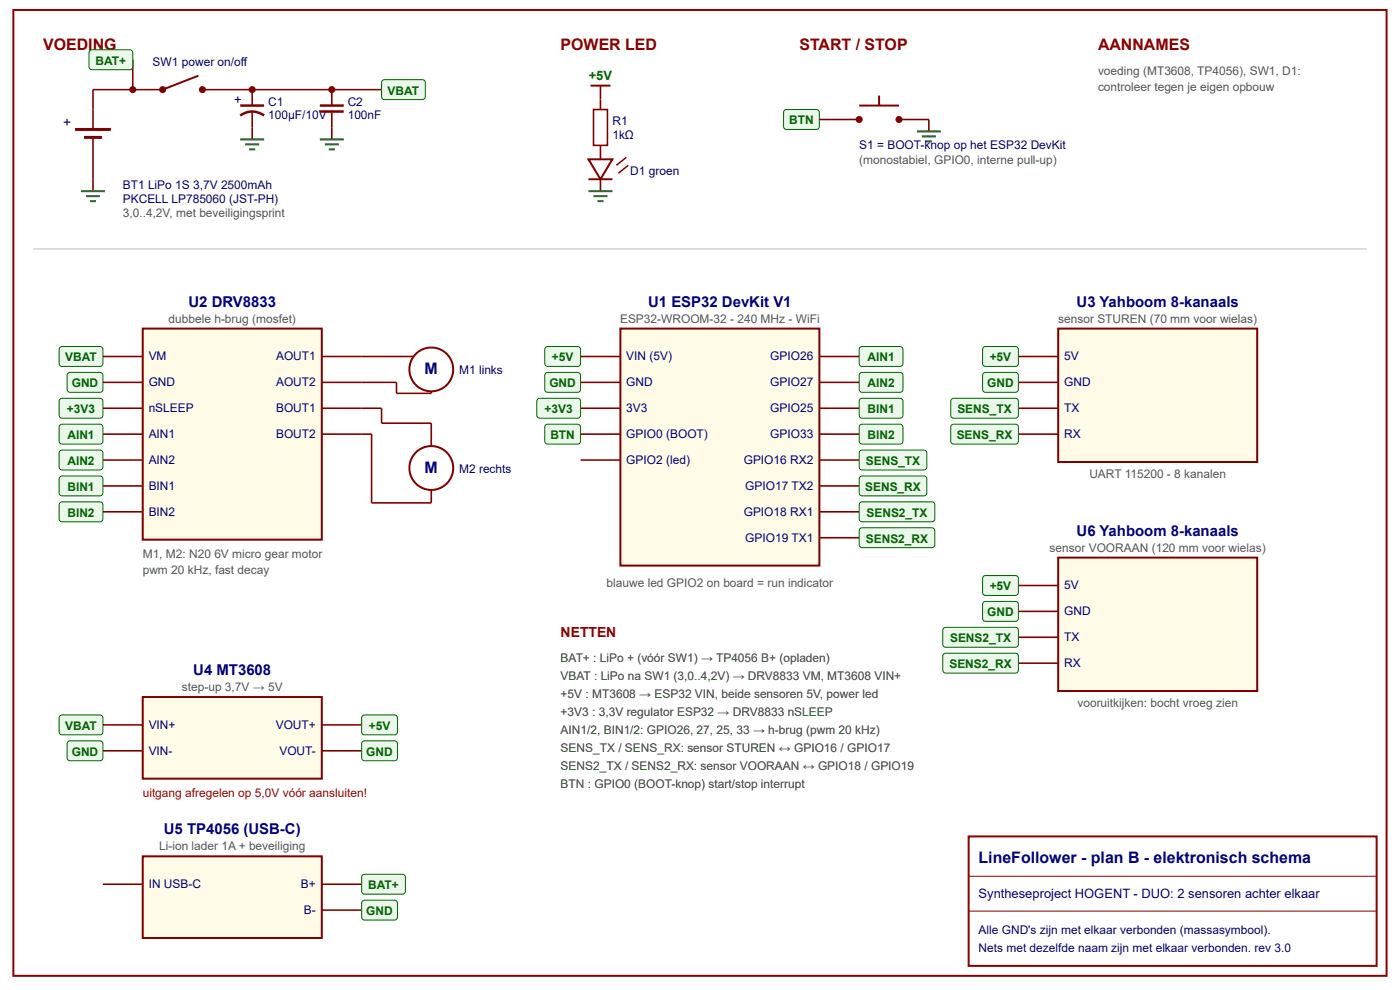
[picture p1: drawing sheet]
<svg xmlns="http://www.w3.org/2000/svg" width="297mm" height="210mm" viewBox="0 0 297 210" stroke-linecap="round" stroke-linejoin="round" font-family="sans-serif">
<path d="M2.8 2.1h291.4v204.8h-291.4z" fill="none" stroke="#800" stroke-width=".42"/>
<path d="M34.5 19h-14.8v8.4M19.7 29.1v11.4" fill="none" stroke="#7a0000" stroke-width=".34"/>
<path d="M15.9 27.4h7.6M17.8 29.1h3.8" fill="none" stroke="#7a0000" stroke-width=".63" stroke-linecap="butt"/>
<path d="M17.2 40.5h5.1M18.2 41.6h3M19.1 42.6h1.3" fill="none" stroke="#333" stroke-width=".42"/>
<circle cx="28.2" cy="19" r=".74" fill="#7a0000"/>
<path d="M28.2 12.7v6.3" fill="none" stroke="#7a0000" stroke-width=".34"/>
<path d="M19.1 10.7l.4-.1h8a.63 .63 0 0 1 .7 .6v2.9a.63 .63 0 0 1-.7 .7h-8a.63 .63 0 0 1-.6-.7v-2.9z" fill="#eaf7ea"/>
<path d="M19.1 10.7l.4-.1h8a.63 .63 0 0 1 .7 .6v2.9a.63 .63 0 0 1-.7 .7h-8a.63 .63 0 0 1-.6-.7v-2.9z" fill="none" stroke="#006400" stroke-width=".21"/>
<circle cx="34.5" cy="19" r=".74" fill="#7a0000"/>
<path d="M42.1 16l-7.6 3" fill="none" stroke="#7a0000" stroke-width=".42"/>
<circle cx="42.9" cy="19" r=".74" fill="#7a0000"/>
<path d="M42.9 19h27.5" fill="none" stroke="#7a0000" stroke-width=".34"/>
<circle cx="53.5" cy="19" r=".74" fill="#7a0000"/>
<path d="M53.5 19v3.4M53.5 23.6v6" fill="none" stroke="#7a0000" stroke-width=".34"/>
<path d="M51 24.5a4.2 4.2 0 0 1 5 0M51 22.4h5" fill="none" stroke="#7a0000" stroke-width=".53"/>
<path d="M51 29.6h5M52 30.6h3M52.9 31.7h1.2" fill="none" stroke="#333" stroke-width=".42"/>
<circle cx="70.4" cy="19" r=".74" fill="#7a0000"/>
<path d="M80.9 19h-10.5v3.4M70.4 23.6v6" fill="none" stroke="#7a0000" stroke-width=".34"/>
<path d="M67.9 22.4h5M67.9 23.6h5" fill="none" stroke="#7a0000" stroke-width=".53"/>
<path d="M67.9 29.6h5M68.9 30.6h3M69.8 31.7h1.2" fill="none" stroke="#333" stroke-width=".42"/>
<path d="M81.1 17.1l.5-.2h8a.63 .63 0 0 1 .6 .6v3a.63 .63 0 0 1-.6 .6h-8a.63 .63 0 0 1-.7-.6v-3z" fill="#eaf7ea"/>
<path d="M81.1 17.1l.5-.2h8a.63 .63 0 0 1 .6 .6v3a.63 .63 0 0 1-.6 .6h-8a.63 .63 0 0 1-.7-.6v-3z" fill="none" stroke="#006400" stroke-width=".21"/>
<path d="M127.4 18.2v5" fill="none" stroke="#7a0000" stroke-width=".34"/>
<path d="M125.3 18.2h4.2" fill="none" stroke="#7a0000" stroke-width=".42"/>
<path d="M125.9 23.2h3v7.6h-3z" fill="#fff"/>
<path d="M125.9 23.2h3v7.6h-3zM127.4 30.8v3" fill="none" stroke="#7a0000" stroke-width=".34"/>
<path d="M124.9 33.8h5l-2.5 4.2z" fill="#fff"/>
<path d="M124.9 33.8h5l-2.5 4.2zM124.9 38h5" fill="none" stroke="#7a0000" stroke-width=".42"/>
<path d="M132.9 33.4l-2.1 1.6M133.3 35l-2.1 1.7" fill="none" stroke="#7a0000" stroke-width=".32"/>
<path d="M127.4 38v2.5" fill="none" stroke="#7a0000" stroke-width=".34"/>
<path d="M124.9 40.5h5M125.9 41.6h3M126.8 42.6h1.2" fill="none" stroke="#333" stroke-width=".42"/>
<path d="M166.4 23.4l.5-.2h6.3a.63 .63 0 0 1 .6 .7v2.9a.63 .63 0 0 1-.6 .6h-6.3a.63 .63 0 0 1-.7-.6v-2.9z" fill="#eaf7ea"/>
<path d="M166.4 23.4l.5-.2h6.3a.63 .63 0 0 1 .6 .7v2.9a.63 .63 0 0 1-.6 .6h-6.3a.63 .63 0 0 1-.7-.6v-2.9z" fill="none" stroke="#006400" stroke-width=".21"/>
<path d="M173.8 25.3h8.5" fill="none" stroke="#7a0000" stroke-width=".34"/>
<circle cx="182.3" cy="25.3" r=".74" fill="#7a0000"/>
<path d="M182.3 22.4h8.4M186.5 20.3v2.1" fill="none" stroke="#7a0000" stroke-width=".42"/>
<circle cx="190.7" cy="25.3" r=".74" fill="#7a0000"/>
<path d="M190.7 25.3h6.4v2.6" fill="none" stroke="#7a0000" stroke-width=".34"/>
<path d="M194.5 27.9h5.1M195.6 28.9h2.9M196.4 30h1.3" fill="none" stroke="#333" stroke-width=".42"/>
<path d="M7.1 52.8h282.8" fill="none" stroke="#bbb" stroke-width=".21"/>
<path d="M131.6 69.7h42.2v50.2h-42.2z" fill="#fffbe6"/>
<path d="M131.6 69.7h42.2v50.2h-42.2z" fill="none" stroke="#7a0000" stroke-width=".42"/>
<path d="M123.2 75.6h8.4" fill="none" stroke="#7a0000" stroke-width=".34"/>
<path d="M115.8 73.7l.4-.2h6.3a.63 .63 0 0 1 .7 .6v3a.63 .63 0 0 1-.7 .6h-6.3a.63 .63 0 0 1-.6-.6v-3z" fill="#eaf7ea"/>
<path d="M115.8 73.7l.4-.2h6.3a.63 .63 0 0 1 .7 .6v3a.63 .63 0 0 1-.7 .6h-6.3a.63 .63 0 0 1-.6-.6v-3z" fill="none" stroke="#006400" stroke-width=".21"/>
<path d="M123.2 81.1h8.4" fill="none" stroke="#7a0000" stroke-width=".34"/>
<path d="M115.8 79.1l.4-.1h6.3a.63 .63 0 0 1 .7 .6v2.9a.63 .63 0 0 1-.7 .7h-6.3a.63 .63 0 0 1-.6-.7v-2.9z" fill="#eaf7ea"/>
<path d="M115.8 79.1l.4-.1h6.3a.63 .63 0 0 1 .7 .6v2.9a.63 .63 0 0 1-.7 .7h-6.3a.63 .63 0 0 1-.6-.7v-2.9z" fill="none" stroke="#006400" stroke-width=".21"/>
<path d="M123.2 86.6h8.4" fill="none" stroke="#7a0000" stroke-width=".34"/>
<path d="M114.1 84.6l.4-.2h8a.63 .63 0 0 1 .7 .7v2.9a.63 .63 0 0 1-.7 .7h-8a.63 .63 0 0 1-.6-.7v-2.9z" fill="#eaf7ea"/>
<path d="M114.1 84.6l.4-.2h8a.63 .63 0 0 1 .7 .7v2.9a.63 .63 0 0 1-.7 .7h-8a.63 .63 0 0 1-.6-.7v-2.9z" fill="none" stroke="#006400" stroke-width=".21"/>
<path d="M123.2 92h8.4" fill="none" stroke="#7a0000" stroke-width=".34"/>
<path d="M115.8 90.1l.4-.2h6.3a.63 .63 0 0 1 .7 .7v2.9a.63 .63 0 0 1-.7 .7h-6.3a.63 .63 0 0 1-.6-.7v-2.9z" fill="#eaf7ea"/>
<path d="M115.8 90.1l.4-.2h6.3a.63 .63 0 0 1 .7 .7v2.9a.63 .63 0 0 1-.7 .7h-6.3a.63 .63 0 0 1-.6-.7v-2.9z" fill="none" stroke="#006400" stroke-width=".21"/>
<path d="M173.8 75.6h8.5M123.2 97.5h8.4" fill="none" stroke="#7a0000" stroke-width=".34"/>
<path d="M182.5 73.7l.4-.2h8a.63 .63 0 0 1 .7 .6v3a.63 .63 0 0 1-.7 .6h-8a.63 .63 0 0 1-.6-.6v-3z" fill="#eaf7ea"/>
<path d="M182.5 73.7l.4-.2h8a.63 .63 0 0 1 .7 .6v3a.63 .63 0 0 1-.7 .6h-8a.63 .63 0 0 1-.6-.6v-3z" fill="none" stroke="#006400" stroke-width=".21"/>
<path d="M173.8 81.1h8.5" fill="none" stroke="#7a0000" stroke-width=".34"/>
<path d="M182.5 79.1l.4-.1h8a.63 .63 0 0 1 .7 .6v2.9a.63 .63 0 0 1-.7 .7h-8a.63 .63 0 0 1-.6-.7v-2.9z" fill="#eaf7ea"/>
<path d="M182.5 79.1l.4-.1h8a.63 .63 0 0 1 .7 .6v2.9a.63 .63 0 0 1-.7 .7h-8a.63 .63 0 0 1-.6-.7v-2.9z" fill="none" stroke="#006400" stroke-width=".21"/>
<path d="M173.8 86.6h8.5" fill="none" stroke="#7a0000" stroke-width=".34"/>
<path d="M182.5 84.6l.4-.2h8a.63 .63 0 0 1 .7 .7v2.9a.63 .63 0 0 1-.7 .7h-8a.63 .63 0 0 1-.6-.7v-2.9z" fill="#eaf7ea"/>
<path d="M182.5 84.6l.4-.2h8a.63 .63 0 0 1 .7 .7v2.9a.63 .63 0 0 1-.7 .7h-8a.63 .63 0 0 1-.6-.7v-2.9z" fill="none" stroke="#006400" stroke-width=".21"/>
<path d="M173.8 92h8.5" fill="none" stroke="#7a0000" stroke-width=".34"/>
<path d="M182.5 90.1l.4-.2h8a.63 .63 0 0 1 .7 .7v2.9a.63 .63 0 0 1-.7 .7h-8a.63 .63 0 0 1-.6-.7v-2.9z" fill="#eaf7ea"/>
<path d="M182.5 90.1l.4-.2h8a.63 .63 0 0 1 .7 .7v2.9a.63 .63 0 0 1-.7 .7h-8a.63 .63 0 0 1-.6-.7v-2.9z" fill="none" stroke="#006400" stroke-width=".21"/>
<path d="M173.8 97.5h8.5" fill="none" stroke="#7a0000" stroke-width=".34"/>
<path d="M182.5 95.6l.4-.2h13.1a.63 .63 0 0 1 .6 .7v2.9a.63 .63 0 0 1-.6 .6h-13.1a.63 .63 0 0 1-.6-.6v-2.9z" fill="#eaf7ea"/>
<path d="M182.5 95.6l.4-.2h13.1a.63 .63 0 0 1 .6 .7v2.9a.63 .63 0 0 1-.6 .6h-13.1a.63 .63 0 0 1-.6-.6v-2.9z" fill="none" stroke="#006400" stroke-width=".21"/>
<path d="M173.8 103h8.5" fill="none" stroke="#7a0000" stroke-width=".34"/>
<path d="M182.5 101.1l.4-.2h13.1a.63 .63 0 0 1 .6 .6v3a.63 .63 0 0 1-.6 .6h-13.1a.63 .63 0 0 1-.6-.6v-3z" fill="#eaf7ea"/>
<path d="M182.5 101.1l.4-.2h13.1a.63 .63 0 0 1 .6 .6v3a.63 .63 0 0 1-.6 .6h-13.1a.63 .63 0 0 1-.6-.6v-3z" fill="none" stroke="#006400" stroke-width=".21"/>
<path d="M173.8 108.5h8.5" fill="none" stroke="#7a0000" stroke-width=".34"/>
<path d="M182.5 106.6l.4-.2h14.8a.63 .63 0 0 1 .6 .6v3a.63 .63 0 0 1-.6 .6h-14.8a.63 .63 0 0 1-.6-.6v-3z" fill="#eaf7ea"/>
<path d="M182.5 106.6l.4-.2h14.8a.63 .63 0 0 1 .6 .6v3a.63 .63 0 0 1-.6 .6h-14.8a.63 .63 0 0 1-.6-.6v-3z" fill="none" stroke="#006400" stroke-width=".21"/>
<path d="M173.8 114h8.5" fill="none" stroke="#7a0000" stroke-width=".34"/>
<path d="M182.5 112.1l.4-.2h14.8a.63 .63 0 0 1 .6 .6v3a.63 .63 0 0 1-.6 .6h-14.8a.63 .63 0 0 1-.6-.6v-3z" fill="#eaf7ea"/>
<path d="M182.5 112.1l.4-.2h14.8a.63 .63 0 0 1 .6 .6v3a.63 .63 0 0 1-.6 .6h-14.8a.63 .63 0 0 1-.6-.6v-3z" fill="none" stroke="#006400" stroke-width=".21"/>
<path d="M30.3 69.7h38v44.7h-38z" fill="#fffbe6"/>
<path d="M30.3 69.7h38v44.7h-38z" fill="none" stroke="#7a0000" stroke-width=".42"/>
<path d="M21.8 75.6h8.5" fill="none" stroke="#7a0000" stroke-width=".34"/>
<path d="M12.7 73.7l.5-.2h8a.63 .63 0 0 1 .6 .6v3a.63 .63 0 0 1-.6 .6h-8a.63 .63 0 0 1-.7-.6v-3z" fill="#eaf7ea"/>
<path d="M12.7 73.7l.5-.2h8a.63 .63 0 0 1 .6 .6v3a.63 .63 0 0 1-.6 .6h-8a.63 .63 0 0 1-.7-.6v-3z" fill="none" stroke="#006400" stroke-width=".21"/>
<path d="M21.8 81.1h8.5" fill="none" stroke="#7a0000" stroke-width=".34"/>
<path d="M14.4 79.1l.5-.1h6.3a.63 .63 0 0 1 .6 .6v2.9a.63 .63 0 0 1-.6 .7h-6.3a.63 .63 0 0 1-.7-.7v-2.9z" fill="#eaf7ea"/>
<path d="M14.4 79.1l.5-.1h6.3a.63 .63 0 0 1 .6 .6v2.9a.63 .63 0 0 1-.6 .7h-6.3a.63 .63 0 0 1-.7-.7v-2.9z" fill="none" stroke="#006400" stroke-width=".21"/>
<path d="M21.8 86.6h8.5" fill="none" stroke="#7a0000" stroke-width=".34"/>
<path d="M12.7 84.6l.5-.2h8a.63 .63 0 0 1 .6 .7v2.9a.63 .63 0 0 1-.6 .7h-8a.63 .63 0 0 1-.7-.7v-2.9z" fill="#eaf7ea"/>
<path d="M12.7 84.6l.5-.2h8a.63 .63 0 0 1 .6 .7v2.9a.63 .63 0 0 1-.6 .7h-8a.63 .63 0 0 1-.7-.7v-2.9z" fill="none" stroke="#006400" stroke-width=".21"/>
<path d="M21.8 92h8.5" fill="none" stroke="#7a0000" stroke-width=".34"/>
<path d="M12.7 90.1l.5-.2h8a.63 .63 0 0 1 .6 .7v2.9a.63 .63 0 0 1-.6 .7h-8a.63 .63 0 0 1-.7-.7v-2.9z" fill="#eaf7ea"/>
<path d="M12.7 90.1l.5-.2h8a.63 .63 0 0 1 .6 .7v2.9a.63 .63 0 0 1-.6 .7h-8a.63 .63 0 0 1-.7-.7v-2.9z" fill="none" stroke="#006400" stroke-width=".21"/>
<path d="M21.8 97.5h8.5" fill="none" stroke="#7a0000" stroke-width=".34"/>
<path d="M12.7 95.6l.5-.2h8a.63 .63 0 0 1 .6 .7v2.9a.63 .63 0 0 1-.6 .6h-8a.63 .63 0 0 1-.7-.6v-2.9z" fill="#eaf7ea"/>
<path d="M12.7 95.6l.5-.2h8a.63 .63 0 0 1 .6 .7v2.9a.63 .63 0 0 1-.6 .6h-8a.63 .63 0 0 1-.7-.6v-2.9z" fill="none" stroke="#006400" stroke-width=".21"/>
<path d="M21.8 103h8.5" fill="none" stroke="#7a0000" stroke-width=".34"/>
<path d="M12.7 101.1l.5-.2h8a.63 .63 0 0 1 .6 .6v3a.63 .63 0 0 1-.6 .6h-8a.63 .63 0 0 1-.7-.6v-3z" fill="#eaf7ea"/>
<path d="M12.7 101.1l.5-.2h8a.63 .63 0 0 1 .6 .6v3a.63 .63 0 0 1-.6 .6h-8a.63 .63 0 0 1-.7-.6v-3z" fill="none" stroke="#006400" stroke-width=".21"/>
<path d="M21.8 108.5h8.5" fill="none" stroke="#7a0000" stroke-width=".34"/>
<path d="M12.7 106.6l.5-.2h8a.63 .63 0 0 1 .6 .6v3a.63 .63 0 0 1-.6 .6h-8a.63 .63 0 0 1-.7-.6v-3z" fill="#eaf7ea"/>
<path d="M12.7 106.6l.5-.2h8a.63 .63 0 0 1 .6 .6v3a.63 .63 0 0 1-.6 .6h-8a.63 .63 0 0 1-.7-.6v-3z" fill="none" stroke="#006400" stroke-width=".21"/>
<path d="M91.5 73.7v1.9h-23.2M68.3 81.1h15.8v2.3h7.4v-.4M68.3 86.6h12.6v3.1h10.6v4.9M68.3 92h10.5v14.6h12.7v-2.7" fill="none" stroke="#7a0000" stroke-width=".34"/>
<circle cx="91.5" cy="78.3" r="4.6" fill="#fff"/>
<circle cx="91.5" cy="78.3" r="4.6" fill="none" stroke="#7a0000" stroke-width=".42"/>
<circle cx="91.5" cy="99.2" r="4.6" fill="#fff"/>
<circle cx="91.5" cy="99.2" r="4.6" fill="none" stroke="#7a0000" stroke-width=".42"/>
<path d="M224.5 69.7h42.2v28.3h-42.2z" fill="#fffbe6"/>
<path d="M224.5 69.7h42.2v28.3h-42.2z" fill="none" stroke="#7a0000" stroke-width=".42"/>
<path d="M216.1 75.6h8.4" fill="none" stroke="#7a0000" stroke-width=".34"/>
<path d="M208.6 73.7l.5-.2h6.3a.63 .63 0 0 1 .7 .6v3a.63 .63 0 0 1-.7 .6h-6.3a.63 .63 0 0 1-.6-.6v-3z" fill="#eaf7ea"/>
<path d="M208.6 73.7l.5-.2h6.3a.63 .63 0 0 1 .7 .6v3a.63 .63 0 0 1-.7 .6h-6.3a.63 .63 0 0 1-.6-.6v-3z" fill="none" stroke="#006400" stroke-width=".21"/>
<path d="M216.1 81.1h8.4" fill="none" stroke="#7a0000" stroke-width=".34"/>
<path d="M208.6 79.1l.5-.1h6.3a.63 .63 0 0 1 .7 .6v2.9a.63 .63 0 0 1-.7 .7h-6.3a.63 .63 0 0 1-.6-.7v-2.9z" fill="#eaf7ea"/>
<path d="M208.6 79.1l.5-.1h6.3a.63 .63 0 0 1 .7 .6v2.9a.63 .63 0 0 1-.7 .7h-6.3a.63 .63 0 0 1-.6-.7v-2.9z" fill="none" stroke="#006400" stroke-width=".21"/>
<path d="M216.1 86.6h8.4" fill="none" stroke="#7a0000" stroke-width=".34"/>
<path d="M201.9 84.6l.4-.2h13.1a.63 .63 0 0 1 .7 .7v2.9a.63 .63 0 0 1-.7 .7h-13.1a.63 .63 0 0 1-.6-.7v-2.9z" fill="#eaf7ea"/>
<path d="M201.9 84.6l.4-.2h13.1a.63 .63 0 0 1 .7 .7v2.9a.63 .63 0 0 1-.7 .7h-13.1a.63 .63 0 0 1-.6-.7v-2.9z" fill="none" stroke="#006400" stroke-width=".21"/>
<path d="M216.1 92h8.4" fill="none" stroke="#7a0000" stroke-width=".34"/>
<path d="M201.9 90.1l.4-.2h13.1a.63 .63 0 0 1 .7 .7v2.9a.63 .63 0 0 1-.7 .7h-13.1a.63 .63 0 0 1-.6-.7v-2.9z" fill="#eaf7ea"/>
<path d="M201.9 90.1l.4-.2h13.1a.63 .63 0 0 1 .7 .7v2.9a.63 .63 0 0 1-.7 .7h-13.1a.63 .63 0 0 1-.6-.7v-2.9z" fill="none" stroke="#006400" stroke-width=".21"/>
<path d="M224.5 118.2h42.2v28.3h-42.2z" fill="#fffbe6"/>
<path d="M224.5 118.2h42.2v28.3h-42.2z" fill="none" stroke="#7a0000" stroke-width=".42"/>
<path d="M216.1 124.1h8.4" fill="none" stroke="#7a0000" stroke-width=".34"/>
<path d="M208.6 122.2l.5-.2h6.3a.63 .63 0 0 1 .7 .7v2.9a.63 .63 0 0 1-.7 .6h-6.3a.63 .63 0 0 1-.6-.6v-2.9z" fill="#eaf7ea"/>
<path d="M208.6 122.2l.5-.2h6.3a.63 .63 0 0 1 .7 .7v2.9a.63 .63 0 0 1-.7 .6h-6.3a.63 .63 0 0 1-.6-.6v-2.9z" fill="none" stroke="#006400" stroke-width=".21"/>
<path d="M216.1 129.6h8.4" fill="none" stroke="#7a0000" stroke-width=".34"/>
<path d="M208.6 127.7l.5-.2h6.3a.63 .63 0 0 1 .7 .6v3a.63 .63 0 0 1-.7 .6h-6.3a.63 .63 0 0 1-.6-.6v-3z" fill="#eaf7ea"/>
<path d="M208.6 127.7l.5-.2h6.3a.63 .63 0 0 1 .7 .6v3a.63 .63 0 0 1-.7 .6h-6.3a.63 .63 0 0 1-.6-.6v-3z" fill="none" stroke="#006400" stroke-width=".21"/>
<path d="M216.1 135.1h8.4" fill="none" stroke="#7a0000" stroke-width=".34"/>
<path d="M200.2 133.2l.4-.2h14.8a.63 .63 0 0 1 .7 .6v3a.63 .63 0 0 1-.7 .6h-14.8a.63 .63 0 0 1-.6-.6v-3z" fill="#eaf7ea"/>
<path d="M200.2 133.2l.4-.2h14.8a.63 .63 0 0 1 .7 .6v3a.63 .63 0 0 1-.7 .6h-14.8a.63 .63 0 0 1-.6-.6v-3z" fill="none" stroke="#006400" stroke-width=".21"/>
<path d="M216.1 140.6h8.4" fill="none" stroke="#7a0000" stroke-width=".34"/>
<path d="M200.2 138.7l.4-.2h14.8a.63 .63 0 0 1 .7 .6v3a.63 .63 0 0 1-.7 .6h-14.8a.63 .63 0 0 1-.6-.6v-3z" fill="#eaf7ea"/>
<path d="M200.2 138.7l.4-.2h14.8a.63 .63 0 0 1 .7 .6v3a.63 .63 0 0 1-.7 .6h-14.8a.63 .63 0 0 1-.6-.6v-3z" fill="none" stroke="#006400" stroke-width=".21"/>
<path d="M30.3 147.8h38v17.3h-38z" fill="#fffbe6"/>
<path d="M30.3 147.8h38v17.3h-38z" fill="none" stroke="#7a0000" stroke-width=".42"/>
<path d="M21.8 153.7h8.5" fill="none" stroke="#7a0000" stroke-width=".34"/>
<path d="M12.7 151.8l.5-.2h8a.63 .63 0 0 1 .6 .6v3a.63 .63 0 0 1-.6 .6h-8a.63 .63 0 0 1-.7-.6v-3z" fill="#eaf7ea"/>
<path d="M12.7 151.8l.5-.2h8a.63 .63 0 0 1 .6 .6v3a.63 .63 0 0 1-.6 .6h-8a.63 .63 0 0 1-.7-.6v-3z" fill="none" stroke="#006400" stroke-width=".21"/>
<path d="M21.8 159.2h8.5" fill="none" stroke="#7a0000" stroke-width=".34"/>
<path d="M14.4 157.2l.5-.1h6.3a.63 .63 0 0 1 .6 .6v3a.63 .63 0 0 1-.6 .6h-6.3a.63 .63 0 0 1-.7-.6v-3z" fill="#eaf7ea"/>
<path d="M14.4 157.2l.5-.1h6.3a.63 .63 0 0 1 .6 .6v3a.63 .63 0 0 1-.6 .6h-6.3a.63 .63 0 0 1-.7-.6v-3z" fill="none" stroke="#006400" stroke-width=".21"/>
<path d="M68.3 153.7h8.4" fill="none" stroke="#7a0000" stroke-width=".34"/>
<path d="M76.9 151.8l.5-.2h6.3a.63 .63 0 0 1 .6 .6v3a.63 .63 0 0 1-.6 .6h-6.3a.63 .63 0 0 1-.7-.6v-3z" fill="#eaf7ea"/>
<path d="M76.9 151.8l.5-.2h6.3a.63 .63 0 0 1 .6 .6v3a.63 .63 0 0 1-.6 .6h-6.3a.63 .63 0 0 1-.7-.6v-3z" fill="none" stroke="#006400" stroke-width=".21"/>
<path d="M68.3 159.2h8.4" fill="none" stroke="#7a0000" stroke-width=".34"/>
<path d="M76.9 157.2l.5-.1h6.3a.63 .63 0 0 1 .6 .6v3a.63 .63 0 0 1-.6 .6h-6.3a.63 .63 0 0 1-.7-.6v-3z" fill="#eaf7ea"/>
<path d="M76.9 157.2l.5-.1h6.3a.63 .63 0 0 1 .6 .6v3a.63 .63 0 0 1-.6 .6h-6.3a.63 .63 0 0 1-.7-.6v-3z" fill="none" stroke="#006400" stroke-width=".21"/>
<path d="M30.3 181.6h38v17.3h-38z" fill="#fffbe6"/>
<path d="M30.3 181.6h38v17.3h-38z" fill="none" stroke="#7a0000" stroke-width=".42"/>
<path d="M21.8 187.5h8.5M68.3 187.5h8.4" fill="none" stroke="#7a0000" stroke-width=".34"/>
<path d="M76.9 185.5l.5-.1h8a.63 .63 0 0 1 .6 .6v2.9a.63 .63 0 0 1-.6 .7h-8a.63 .63 0 0 1-.7-.7v-2.9z" fill="#eaf7ea"/>
<path d="M76.9 185.5l.5-.1h8a.63 .63 0 0 1 .6 .6v2.9a.63 .63 0 0 1-.6 .7h-8a.63 .63 0 0 1-.7-.7v-2.9z" fill="none" stroke="#006400" stroke-width=".21"/>
<path d="M68.3 193h8.4" fill="none" stroke="#7a0000" stroke-width=".34"/>
<path d="M76.9 191l.5-.2h6.3a.63 .63 0 0 1 .6 .7v2.9a.63 .63 0 0 1-.6 .7h-6.3a.63 .63 0 0 1-.7-.7v-2.9z" fill="#eaf7ea"/>
<path d="M76.9 191l.5-.2h6.3a.63 .63 0 0 1 .6 .7v2.9a.63 .63 0 0 1-.6 .7h-6.3a.63 .63 0 0 1-.7-.7v-2.9z" fill="none" stroke="#006400" stroke-width=".21"/>
<path d="M205.5 177.3h86.6v27.5h-86.6z" fill="#fff"/>
<path d="M205.5 177.3h86.6v27.5h-86.6z" fill="none" stroke="#800" stroke-width=".42"/>
<path d="M205.5 185.8h86.6M205.5 193.2h86.6" fill="none" stroke="#800" stroke-width=".21"/>
<g font-size="3.4" fill="#800">
<text x="9.2" y="10.6">VOEDING</text>
<text x="118.9" y="10.6">POWER LED</text>
<text x="169.6" y="10.6">START / STOP</text>
<text x="232.9" y="10.6">AANNAMES</text>
</g>
<g font-size="3.4" fill="#000080">
<text x="90.1" y="79.4">M</text>
<text x="90.1" y="100.3">M</text>
<text x="207.6" y="183">LineFollower - plan B - elektronisch schema</text>
</g>
<g font-size="3.2" fill="#000080">
<text x="40" y="65">U2 DRV8833</text>
<text x="137.5" y="65">U1 ESP32 DevKit V1</text>
<text x="228.4" y="65">U3 Yahboom 8-kanaals</text>
<text x="228.4" y="113.6">U6 Yahboom 8-kanaals</text>
<text x="41" y="143.1">U4 MT3608</text>
<text x="34.8" y="176.9">U5 TP4056 (USB-C)</text>
</g>
<text font-size="3" fill="#000080" x="13.4" y="27">+</text>
<text font-size="3" fill="#800" x="118.9" y="135.1">NETTEN</text>
<text font-size="2.7" fill="#006400" x="124.9" y="16.9">+5V</text>
<g font-size="2.7" fill="#000080">
<text x="49.7" y="22">+</text>
<text x="207.6" y="190.4">Syntheseproject HOGENT - DUO: 2 sensoren achter elkaar</text>
</g>
<g font-size="2.5" fill="#006400">
<text x="20.3" y="13.7">BAT+</text>
<text x="82.2" y="20.1">VBAT</text>
<text x="167.4" y="26.4">BTN</text>
<text x="13.8" y="76.6">VBAT</text>
<text x="117.1" y="76.6">+5V</text>
<text x="184" y="76.6">AIN1</text>
<text x="210" y="76.6">+5V</text>
<text x="15.2" y="82.1">GND</text>
<text x="116.5" y="82.1">GND</text>
<text x="184" y="82.1">AIN2</text>
<text x="209.4" y="82.1">GND</text>
<text x="14.2" y="87.6">+3V3</text>
<text x="115.5" y="87.6">+3V3</text>
<text x="184" y="87.6">BIN1</text>
<text x="203.1" y="87.6">SENS_TX</text>
<text x="14.3" y="93.1">AIN1</text>
<text x="116.8" y="93.1">BTN</text>
<text x="184" y="93.1">BIN2</text>
<text x="203" y="93.1">SENS_RX</text>
<text x="14.3" y="98.6">AIN2</text>
<text x="183.7" y="98.6">SENS_TX</text>
<text x="14.3" y="104.1">BIN1</text>
<text x="183.5" y="104.1">SENS_RX</text>
<text x="14.3" y="109.6">BIN2</text>
<text x="183.8" y="109.6">SENS2_TX</text>
<text x="183.7" y="115.1">SENS2_RX</text>
<text x="210" y="125.2">+5V</text>
<text x="209.4" y="130.7">GND</text>
<text x="201.6" y="136.2">SENS2_TX</text>
<text x="201.4" y="141.7">SENS2_RX</text>
<text x="13.8" y="154.7">VBAT</text>
<text x="78.2" y="154.7">+5V</text>
<text x="15.2" y="160.2">GND</text>
<text x="77.7" y="160.2">GND</text>
<text x="78.1" y="188.5">BAT+</text>
<text x="77.7" y="194">GND</text>
</g>
<g font-size="2.5" fill="#000080">
<text x="32.4" y="13.9">SW1 power on/off</text>
<text x="56.9" y="22.4">C1</text>
<text x="73.8" y="22.4">C2</text>
<text x="56.9" y="25.3">100µF/10V</text>
<text x="73.8" y="25.3">100nF</text>
<text x="129.9" y="26.6">R1</text>
<text x="129.9" y="29.6">1kΩ</text>
<text x="182.3" y="31.7">S1 = BOOT-knop op het ESP32 DevKit</text>
<text x="26.1" y="40.1">BT1 LiPo 1S 3,7V 2500mAh</text>
<text x="133.7" y="37.2">D1 groen</text>
<text x="26.1" y="43.1">PKCELL LP785060 (JST-PH)</text>
<text x="31.5" y="76.4">VM</text>
<text x="58.6" y="76.4">AOUT1</text>
<text x="132.9" y="76.4">VIN (5V)</text>
<text x="163.4" y="76.4">GPIO26</text>
<text x="225.8" y="76.4">5V</text>
<text x="31.5" y="81.9">GND</text>
<text x="58.6" y="81.9">AOUT2</text>
<text x="97.4" y="79.4">M1 links</text>
<text x="132.9" y="81.9">GND</text>
<text x="163.4" y="81.9">GPIO27</text>
<text x="225.8" y="81.9">GND</text>
<text x="31.5" y="87.4">nSLEEP</text>
<text x="58.6" y="87.4">BOUT1</text>
<text x="132.9" y="87.4">3V3</text>
<text x="163.4" y="87.4">GPIO25</text>
<text x="225.8" y="87.4">TX</text>
<text x="31.5" y="92.9">AIN1</text>
<text x="58.6" y="92.9">BOUT2</text>
<text x="132.9" y="92.9">GPIO0 (BOOT)</text>
<text x="163.4" y="92.9">GPIO33</text>
<text x="225.8" y="92.9">RX</text>
<text x="31.5" y="98.4">AIN2</text>
<text x="97.4" y="100.3">M2 rechts</text>
<text x="132.9" y="98.4">GPIO2 (led)</text>
<text x="157.8" y="98.4">GPIO16 RX2</text>
<text x="31.5" y="103.9">BIN1</text>
<text x="158.1" y="103.9">GPIO17 TX2</text>
<text x="31.5" y="109.4">BIN2</text>
<text x="157.8" y="109.4">GPIO18 RX1</text>
<text x="158.1" y="114.8">GPIO19 TX1</text>
<text x="225.8" y="125">5V</text>
<text x="225.8" y="130.5">GND</text>
<text x="225.8" y="136">TX</text>
<text x="225.8" y="141.4">RX</text>
<text x="31.5" y="154.5">VIN+</text>
<text x="58.5" y="154.5">VOUT+</text>
<text x="31.5" y="160">VIN-</text>
<text x="59.3" y="160">VOUT-</text>
<text x="31.5" y="188.3">IN USB-C</text>
<text x="63.8" y="188.3">B+</text>
<text x="64.5" y="193.8">B-</text>
<text x="207.6" y="198">Alle GND's zijn met elkaar verbonden (massasymbool).</text>
<text x="207.6" y="201.8">Nets met dezelfde naam zijn met elkaar verbonden. rev 3.0</text>
</g>
<g font-size="2.5" fill="#555">
<text x="232.9" y="15.8">voeding (MT3608, TP4056), SW1, D1:</text>
<text x="232.9" y="19.2">controleer tegen je eigen opbouw</text>
<text x="182.3" y="34.8">(monostabiel, GPIO0, interne pull-up)</text>
<text x="26.1" y="46">3,0..4,2V, met beveiligingsprint</text>
<text x="35.8" y="68.4">dubbele h-brug (mosfet)</text>
<text x="131.5" y="68.4">ESP32-WROOM-32 - 240 MHz - WiFi</text>
<text x="224.5" y="68.4">sensor STUREN (70 mm voor wielas)</text>
<text x="231.1" y="101.3">UART 115200 - 8 kanalen</text>
<text x="30.3" y="118.2">M1, M2: N20</text>
<text x="45.5" y="118.2">6V micro gear motor</text>
<text x="222.7" y="116.9">sensor VOORAAN (120 mm voor wielas)</text>
<text x="30.3" y="121.6">pwm 20 kHz, fast decay</text>
<text x="128.7" y="124.6">blauwe led GPIO2 on board = run indicator</text>
<text x="38.6" y="146.5">step-up 3,7V → 5V</text>
<text x="228.6" y="149.9">vooruitkijken: bocht vroeg zien</text>
<text x="33.8" y="180.3">Li-ion lader 1A + beveiliging</text>
</g>
<g font-size="2.5" fill="#333">
<text x="118.9" y="140.4">BAT+ : LiPo + (vóór SW1) → TP4056 B+ (opladen)</text>
<text x="118.9" y="144.2">VBAT : LiPo na SW1 (3,0..4,2V) → DRV8833 VM, MT3608 VIN+</text>
<text x="118.9" y="148">+5V : MT3608 → ESP32 VIN, beide sensoren 5V, power led</text>
<text x="118.9" y="151.8">+3V3 : 3,3V regulator ESP32 → DRV8833 nSLEEP</text>
<text x="118.9" y="155.6">AIN1/2, BIN1/2: GPIO26, 27, 25, 33 → h-brug (pwm 20 kHz)</text>
<text x="118.9" y="159.4">SENS_TX / SENS_RX: sensor STUREN ↔ GPIO16 / GPIO17</text>
<text x="118.9" y="163.2">SENS2_TX / SENS2_RX: sensor VOORAAN ↔ GPIO18 / GPIO19</text>
<text x="118.9" y="167">BTN : GPIO0 (BOOT-knop) start/stop interrupt</text>
</g>
<text font-size="2.5" fill="#a00" x="30.3" y="168.9">uitgang afregelen op 5,0V vóór aansluiten!</text>
</svg>
